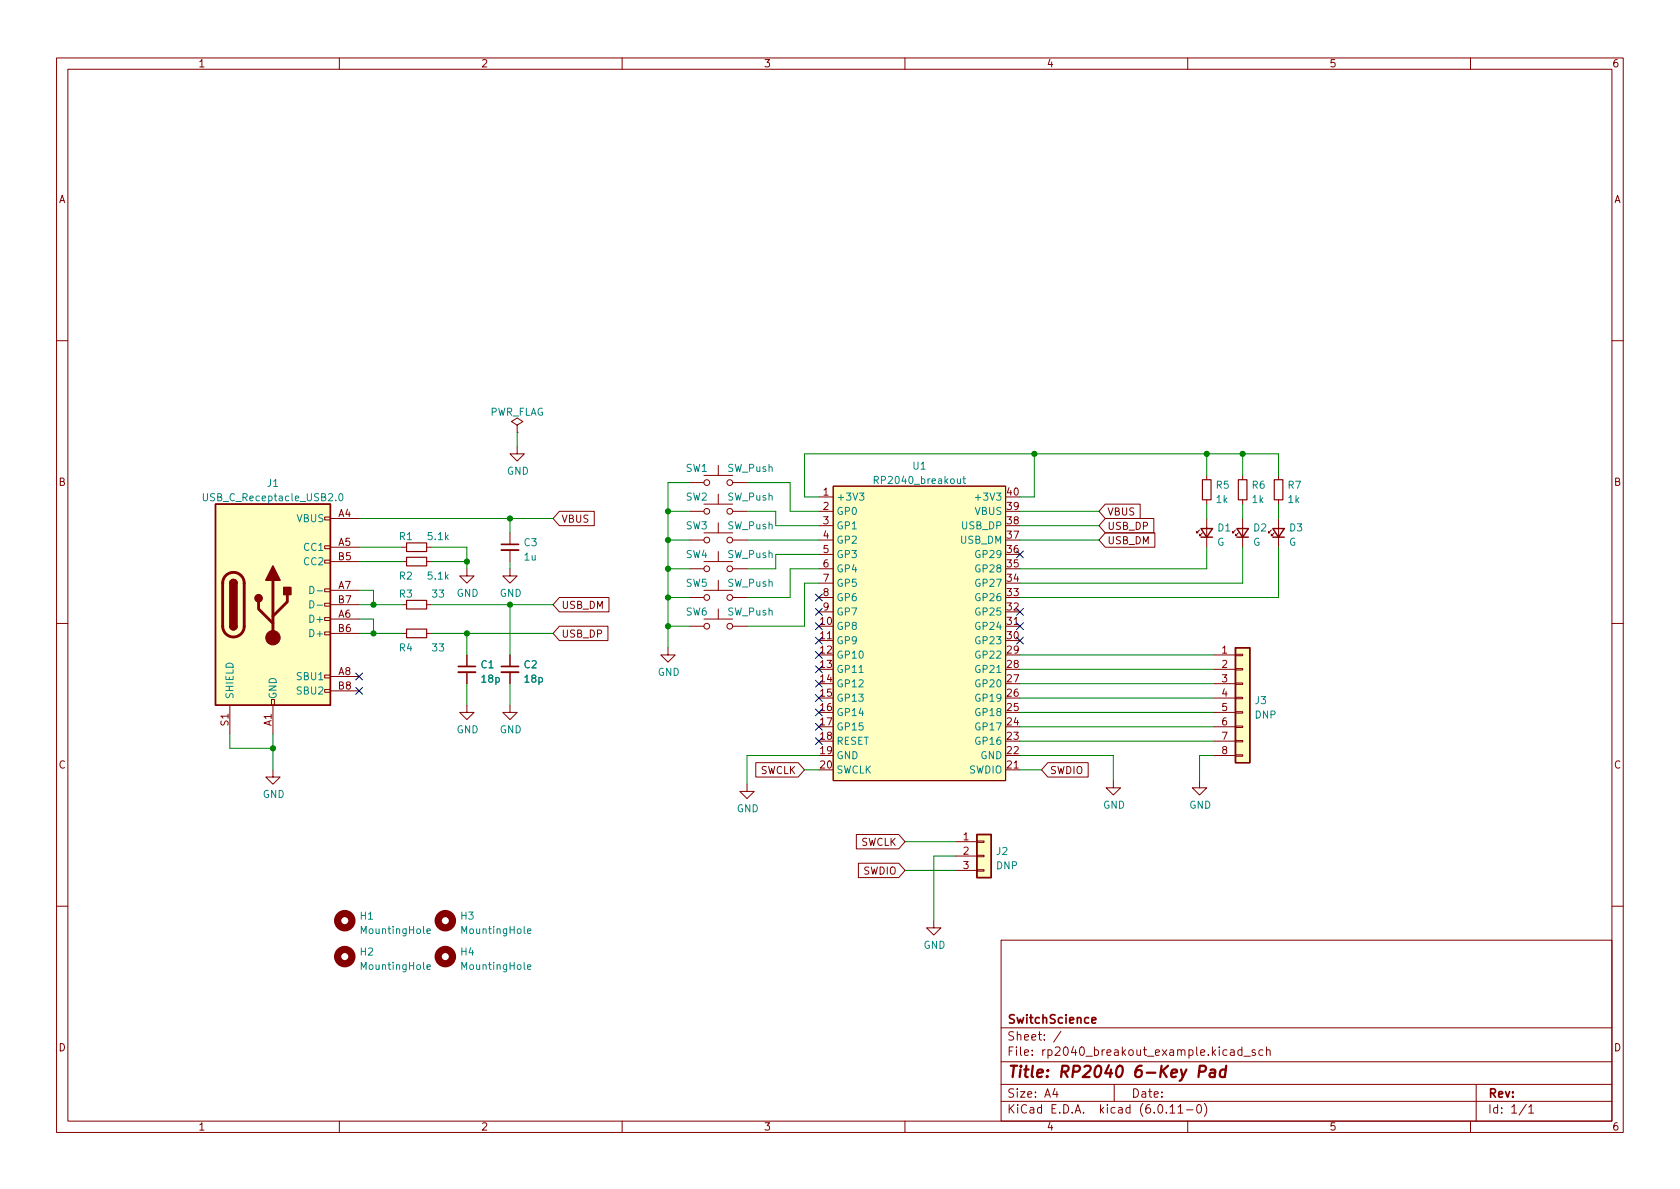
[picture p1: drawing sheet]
<svg xmlns="http://www.w3.org/2000/svg" width="297mm" height="210mm" viewBox="0 0 297 210" stroke-linecap="round" stroke-linejoin="round" font-family="sans-serif">
<g fill="none" stroke="#840000" stroke-width=".18">
<path d="M10 10.2h277v190.1h-277zM12 12.2h273v186.1h-273zM60 10.2v2M110 10.2v2M160 10.2v2M210 10.2v2M260 10.2v2M10 60.2h2M91.4 79v1.3h1.3l-1.3 1.2-1.2-1.2h1.2M91.4 75.2l1.1-.7-1.1-.6-1 .6 1 .7v1.2M91.4 76.4h.1M285 60.2h2"/>
<path d="M57.4 99.1h1v.5h-1zM57.4 96.5h1v.5h-1zM57.4 91.4h1v.5h-1zM58.4 99.3h5.1M58.4 96.8h5.1M58.4 91.7h5.1M71.1 99.3h.8M71.1 96.8h.8M75.4 99.3h.8M75.4 96.8h.8M90.2 94.2v2.1M90.2 97.3v2"/>
<path d="M98.9 90.4h6.2v2.6h-6.2l-1.1-1.3zM121.9 95.5h2.6M121.9 90.4h2.6M121.9 85.3h2.6M124.5 99.3h5M124.5 94.2h5M124.5 89.1h5M124.5 84.1h5M127 82.3v1.8M127 87.4v1.7M127 92.5v1.7M127 97.5v1.8"/>
<path d="M129.5 95.5h2.6M129.5 90.4h2.6M129.5 85.3h2.6M144.8 95.5h2.5M144.8 90.4h2.5M144.8 87.9h2.5M144.8 93h2.5M144.8 98h2.5M147.3 86h30.5v52h-30.5zM177.8 95.5h2.5M177.8 90.4h2.5M177.8 87.9h2.5"/>
<path d="M177.8 93h2.5M177.8 98h2.5M195.4 94.2h8.8v2.6h-8.8l-1.1-1.3zM195.4 89.1h6.2v2.6h-6.2l-1.1-1.3zM195.4 91.7h8.6v2.5h-8.6l-1.1-1.2zM212.1 93.7l-.5 .5v-.2v.2h.2M212.6 94.2l-.5 .5v-.2v.2h.2M213.4 84.1v.7M213.4 88.4v.7M213.4 91.7v5.1M218.4 93.7l-.5 .5v-.2v.2h.3M218.9 94.2l-.5 .5v-.2v.2h.3"/>
<path d="M219.7 84.1v.7M219.7 88.4v.7M219.7 91.7v5.1M224.8 93.7l-.5 .5v-.2v.2h.2M225.3 94.2l-.5 .5v-.2v.2h.2M226.1 84.1v.7M226.1 88.4v.7M226.1 91.7v5.1M10 110.2h2M57.4 119.4h1v.5h-1zM57.4 111.8h1v.5h-1zM57.4 109.2h1v.5h-1z"/>
<path d="M57.4 106.7h1v.5h-1zM57.4 104.1h1v.5h-1zM58.4 104.4h5.1M58.4 109.5h5.1M58.4 112h5.1M58.4 106.9h5.1M58.4 119.6h5.1M71.1 112h.8M71.1 106.9h.8M75.4 112h.8M75.4 106.9h.8M82.5 100.6v1.2h1.3l-1.3 1.3-1.2-1.3h1.2"/>
<path d="M82.5 115.8v2.1M82.5 118.9v2M90.2 100.6v1.2h1.2l-1.2 1.3-1.3-1.3h1.3M90.2 115.8v2.1M90.2 118.9v2M98.9 110.7h8.6v2.6h-8.6l-1.1-1.3zM98.9 105.7h8.8v2.5h-8.8l-1.1-1.3zM118.1 114.5v1.3h1.3l-1.3 1.3-1.3-1.3h1.3M121.9 100.6h2.6M121.9 105.7h2.6M121.9 110.7h2.6M124.5 104.4h5"/>
<path d="M124.5 109.5h5M127 102.6v1.8M127 107.7v1.8M129.5 100.6h2.6M129.5 105.7h2.6M129.5 110.7h2.6M144.8 100.6h2.5M144.8 105.7h2.5M144.8 110.7h2.5M144.8 113.3h2.5M144.8 115.8h2.5M144.8 118.4h2.5"/>
<path d="M144.8 108.2h2.5M144.8 103.1h2.5M146.3 113h.7M177.8 100.6h2.5M177.8 105.7h2.5M177.8 110.7h2.5M177.8 113.3h2.5M177.8 115.8h2.5M177.8 118.4h2.5M177.8 108.2h2.5M177.8 103.1h2.5M179.3 110.4h.7"/>
<path d="M214.6 115.8h3.8M214.6 118.4h3.8M218.4 118.2h1.3v.3h-1.3zM218.4 115.7h1.3v.2h-1.3zM285 110.2h2M40.6 124.7v5.1M48 123.7h.5v1h-.5zM48.3 136.1v1.3h1.2l-1.2 1.3-1.3-1.3h1.3M48.3 124.7v5.1M57.4 121.9h1v.5h-1zM58.4 122.2h5.1M82.5 124.7v1.3h1.3l-1.3 1.2-1.2-1.2h1.2"/>
<path d="M90.2 124.7v1.3h1.2l-1.2 1.2-1.3-1.2h1.3M132.1 138.7v1.2h1.2l-1.2 1.3-1.3-1.3h1.3M133.6 134.9h7.5l1.1 1.2-1.1 1.3h-7.5zM144.8 120.9h2.5M144.8 123.4h2.5M144.8 126h2.5M144.8 128.5h2.5M144.8 131.1h2.5M144.8 133.6h2.5M144.8 136.1h2.5M177.8 120.9h2.5M177.8 123.4h2.5"/>
<path d="M177.8 126h2.5M177.8 128.5h2.5M177.8 131.1h2.5M177.8 133.6h2.5M177.8 136.1h2.5M179.3 135.8h.7M185.3 134.9h7.1v2.5h-7.1l-1.2-1.3zM196.8 138v1.3h1.3l-1.3 1.3-1.2-1.3h1.2M212.1 138v1.3h1.3l-1.3 1.3-1.3-1.3h1.3M214.6 120.9h3.8M214.6 123.4h3.8M214.6 126h3.8"/>
<path d="M214.6 128.5h3.8M214.6 131.1h3.8M214.6 133.6h3.8M218.4 133.5h1.3v.2h-1.3zM218.4 130.9h1.3v.3h-1.3zM218.4 128.4h1.3v.2h-1.3zM218.4 125.9h1.3v.2h-1.3zM218.4 123.3h1.3v.3h-1.3zM218.4 120.8h1.3v.2h-1.3zM151.4 147.6h7.5l1.1 1.2-1.1 1.3h-7.5zM151.8 152.6h7.1l1.1 1.3-1.1 1.3h-7.1zM168.9 148.8h3.8"/>
<path d="M168.9 151.4h3.8M168.9 153.9h3.8M172.7 153.8h1.3v.2h-1.3zM172.7 151.3h1.3v.2h-1.3zM172.7 148.7h1.3v.3h-1.3zM10 160.2h2M165.1 162.8v1.3h1.3l-1.3 1.2-1.3-1.2h1.3M177 166.3h108v32h-108zM285 160.2h2M60 198.3v2M110 198.3v2M160 198.3v2"/>
<path d="M177 194.8h108M177 191.8h108M177 187.8h108M177 181.8h108M182.5 186.5v.1M182.5 185.7v.1M184.6 183.8v.1M184.6 183v.1M187.6 182.4l-1.3 1.9M197 191.8v3M210 198.3v2M211.8 195.4l.1-.1a.81 .81 0 0 1 .6 .7 .81 .81 0 0 1-.3 .8h-.1a.81 .81 0 0 1-.6-.6 .81 .81 0 0 1 .3-.8z"/>
<path d="M212.9 195.1a1.72 1.72 0 0 1 0 2.3M219.9 186.8h1.2M221.9 185.7l-.3-.1-.2 .2v.3l.5 .1v.4h-.5M223.3 185.7l-.4-.1-.3 .3v.4l.1 .3h.6M223.9 185.8l.2-.2 .4 .1 .1 .9M223.9 185.1v1.5M260 198.3v2M261 191.8v6.5M270.3 195.8l.4-.5v1.5M270.3 196.8h.9"/>
<circle cx="125" cy="95.5" r=".51"/>
<circle cx="125" cy="90.4" r=".51"/>
<circle cx="125" cy="85.3" r=".51"/>
<circle cx="129" cy="95.5" r=".51"/>
<circle cx="129" cy="90.4" r=".51"/>
<circle cx="129" cy="85.3" r=".51"/>
<circle cx="125" cy="100.6" r=".51"/>
<circle cx="125" cy="110.7" r=".51"/>
<circle cx="125" cy="105.7" r=".51"/>
<circle cx="129" cy="105.7" r=".51"/>
<circle cx="129" cy="100.6" r=".51"/>
<circle cx="129" cy="110.7" r=".51"/>
</g>
<path d="M197.6 188.7a.46 .46 0 0 1 .5-.2 .46 .46 0 0 1 .4 .3 1.15 1.15 0 0 1-.8 1.7l-.2-.1a1.54 1.54 0 0 1 .1-1.7zM209.8 189.1l-.9 1.8-.3 .2" fill="none" stroke="#840000" stroke-width=".4"/>
<path d="M88.6 96.3h3.1M81 117.9h3.1M88.6 117.9h3.1M193.1 180.4l.7-.1-.1-.3-.4-.1-.2 .2v.8h.6" fill="none" stroke="#840000" stroke-width=".3"/>
<g fill="#ffffc2" stroke="#ffffc2" stroke-width=".18">
<path d="M147.3 86h30.5v52h-30.5z"/>
<path d="M172.7 147.6h2.6v7.6h-2.6z"/>
<path d="M38.1 89.1h20.3v35.6h-20.3z"/>
<path d="M218.4 114.5h2.6v20.4h-2.6z"/>
</g>
<g fill="none" stroke="#008484" stroke-width=".18">
<path d="M59.4 88.4v.2M60 87.4l.2-.1a.68 .68 0 0 1 .4 .6 .68 .68 0 0 1-.4 .7l-.2-.2-.1-.3zM152 87.2h.7l-.4 .5 .4 .1v.5l-.2 .2-.5-.2M169.3 84.7v.8h.3l.2-.1M169.8 84.7v.8M170.2 84.7h.5M170.4 84.2v1.1l.3 .2M176.2 87.2h.8l-.4 .5 .3 .1v.5l-.2 .2-.5-.2M54.8 103.7a.64 .64 0 0 1 .7 .6 .64 .64 0 0 1-.7 .7zM54.8 106.2a.64 .64 0 0 1 .7 .7 .64 .64 0 0 1-.7 .6zM56.1 104.5h.9M56.1 107h.9"/>
<path d="M74.9 170.2v1.1l.2 .1M74.9 163.8v1.1l.2 .2M75.5 171l.6-.1-.1-.3h-.3l-.2 .2 .1 .6h.4M75.5 164.7l.6-.2-.1-.2-.3-.1-.2 .2 .1 .6h.4M92.7 163.8v1.1l.1 .2M92.7 170.2v1.1l.1 .1M93.3 164.7l.6-.2-.1-.2-.3-.1-.2 .2v.6h.5M93.3 171l.6-.1-.1-.3h-.3l-.2 .2v.6h.5"/>
</g>
<path d="M88.6 97.3h3.1M81 118.9h3.1M88.6 118.9h3.1" fill="none" stroke="#840000" stroke-width=".33"/>
<path d="M71.9 98.5h3.5v1.6h-3.5zM71.9 96h3.5v1.5h-3.5zM212.6 84.8h1.5v3.6h-1.5zM218.9 84.8h1.6v3.6h-1.6zM225.3 84.8h1.5v3.6h-1.5zM71.9 111.2h3.5v1.6h-3.5zM71.9 106.2h3.5v1.5h-3.5z" fill="none" stroke="#840000" stroke-width=".2"/>
<g fill="none" stroke="#840000" stroke-width="1.3">
<circle cx="61" cy="169.2" r="1.27"/>
<circle cx="61" cy="162.8" r="1.27"/>
<circle cx="78.7" cy="169.2" r="1.27"/>
<circle cx="78.7" cy="162.8" r="1.27"/>
</g>
<path d="M38.1 89.1h20.3v35.6h-20.3zM212.3 93.5h2.1l-1 1.5zM212.3 95h2.1M218.7 93.5h2l-1 1.5zM218.7 95h2M225 93.5h2.1l-1 1.5zM225 95h2.1M40.6 110.7a.64 .64 0 0 0 .7 .7 .64 .64 0 0 0 .6-.7M40.6 103.1a.64 .64 0 0 1 .7-.6 .64 .64 0 0 1 .6 .6M218.4 114.5h2.6v20.4h-2.6zM172.7 147.6h2.6v7.6h-2.6z" fill="none" stroke="#840000" stroke-width=".25"/>
<path d="M39.9 101.8a1.91 1.91 0 0 1 2.1-.4 1.91 1.91 0 0 1 1.2 1.7v7.6a1.91 1.91 0 0 1-1.9 1.9 1.91 1.91 0 0 1-1.9-1.9v-7.7l.1-.7zM45.7 106.4v1.3l2.6 2.5M48.3 102.6v10.2M50.8 105.2v1.2l-2.5 2.6" fill="none" stroke="#840000" stroke-width=".51"/>
<g fill="#840000" stroke="#840000" stroke-width=".25">
<path d="M40.6 110.7h1.3a.64 .64 0 0 1-.6 .7 .64 .64 0 0 1-.7-.7z"/>
<path d="M40.6 103.1h1.3v7.6h-1.3z"/>
<path d="M40.8 102.7a.64 .64 0 0 1 .7-.2 .64 .64 0 0 1 .4 .6h-1.3z"/>
<path d="M48.3 100.1l1.2 2.5h-2.5z"/>
<path d="M50.2 103.9h1.2v1.3h-1.2z"/>
<circle cx="45.7" cy="105.8" r=".63"/>
</g>
<circle cx="48.3" cy="112.8" r="1.27" fill="#840000" stroke="#840000" stroke-width=".18"/>
<g fill="none" stroke="#008400" stroke-width=".18">
<path d="M91.4 76.4v2.6M63.5 91.7h34.3M63.5 96.8h7.6M63.5 99.3h7.6M76.2 96.8h6.3v3.8M76.2 99.3h6.3M90.2 91.7v2.5M90.2 99.3v1.3M118.1 90.4h3.8M118.1 95.5h3.8M121.9 85.3h-3.8v29.2M132.1 85.3h7.6v5.1h5.1"/>
<path d="M132.1 90.4h5.1v2.6h7.6M132.1 95.5h12.7M144.8 98h-7.6v2.6h-5.1M180.3 90.4h14M180.3 93h14M180.3 95.5h14M182.9 80.3v7.6h-2.6M213.4 80.3v3.8M213.4 89.1v2.6M213.4 96.8v3.8h-33.1M219.7 80.3v3.8M219.7 89.1v2.6"/>
<path d="M219.7 96.8v6.3h-39.4M226.1 84.1v-3.8h-83.9v7.6h2.6M226.1 89.1v2.6M226.1 96.8v8.9h-45.8M63.5 112h7.6M63.5 106.9h7.6M63.5 104.4h2.5v2.5M63.5 109.5h2.5v2.5M76.2 112h21.6M76.2 106.9h21.6M82.5 112v3.8M90.2 106.9v8.9"/>
<path d="M118.1 105.7h3.8M118.1 100.6h3.8M118.1 110.7h3.8M144.8 100.6h-5.1v5.1h-7.6M144.8 103.1h-2.6v7.6h-10.1M180.3 118.4h34.3M180.3 115.8h34.3M40.6 129.8v2.5h7.7M48.3 129.8v6.3M82.5 120.9v3.8M90.2 120.9v3.8M142.2 136.1h2.6"/>
<path d="M144.8 133.6h-12.7v5.1M180.3 133.6h16.5v4.4M180.3 126h34.3M180.3 123.4h34.3M180.3 136.1h3.8M180.3 120.9h34.3M180.3 128.5h34.3M180.3 131.1h34.3M214.6 133.6h-2.5v4.4M160 153.9h8.9M160 148.8h8.9M168.9 151.4h-3.8v11.4"/>
</g>
<g fill="none" stroke="#000084" stroke-width=".18">
<path d="M179.7 97.4l1.2 1.2M180.9 97.4l-1.2 1.2M62.9 119l1.2 1.2M64.1 119l-1.2 1.2M144.2 117.7l1.2 1.3M144.2 110.1l1.2 1.2M144.2 112.7l1.2 1.2M144.2 115.2l1.2 1.2M144.2 105l1.2 1.3M144.2 107.6l1.2 1.2M145.4 117.7l-1.2 1.3M145.4 110.1l-1.2 1.2"/>
<path d="M145.4 112.7l-1.2 1.2M145.4 115.2l-1.2 1.2M145.4 105l-1.2 1.3M145.4 107.6l-1.2 1.2M179.7 107.6l1.2 1.2M179.7 112.7l1.2 1.2M179.7 110.1l1.2 1.2M180.9 107.6l-1.2 1.2M180.9 112.7l-1.2 1.2M180.9 110.1l-1.2 1.2M62.9 121.6l1.2 1.2M64.1 121.6l-1.2 1.2"/>
<path d="M144.2 122.8l1.2 1.2M144.2 127.9l1.2 1.2M144.2 125.4l1.2 1.2M144.2 130.4l1.2 1.3M144.2 120.3l1.2 1.2M145.4 122.8l-1.2 1.2M145.4 127.9l-1.2 1.2M145.4 125.4l-1.2 1.2M145.4 130.4l-1.2 1.3M145.4 120.3l-1.2 1.2"/>
</g>
<g fill="#008400" stroke="#008400" stroke-width=".18">
<circle cx="66" cy="106.9" r=".46"/>
<circle cx="82.5" cy="112" r=".46"/>
<circle cx="48.3" cy="132.3" r=".46"/>
<circle cx="66" cy="112" r=".46"/>
<circle cx="182.9" cy="80.3" r=".46"/>
<circle cx="213.4" cy="80.3" r=".46"/>
<circle cx="219.7" cy="80.3" r=".46"/>
<circle cx="118.1" cy="100.6" r=".46"/>
<circle cx="118.1" cy="95.5" r=".46"/>
<circle cx="118.1" cy="110.7" r=".46"/>
<circle cx="118.1" cy="90.4" r=".46"/>
<circle cx="90.2" cy="91.7" r=".46"/>
<circle cx="82.5" cy="99.3" r=".46"/>
<circle cx="118.1" cy="105.7" r=".46"/>
<circle cx="90.2" cy="106.9" r=".46"/>
</g>
<g font-size="2.8" fill="#840000">
<text x="178" y="191.2">Title:</text>
<text x="187.3" y="191.2">RP2040</text>
<text x="200.8" y="191.2">6-Key</text>
<text x="212.3" y="191.2">Pad</text>
</g>
<g font-size="2.1" fill="#840000">
<text x="178" y="184.5">Sheet:</text>
<text x="178" y="181.5">SwitchScience</text>
<text x="178" y="187.2">File:</text>
<text x="184.4" y="187.2">rp2040_breakout_example.kicad_sch</text>
<text x="178" y="197.4">KiCad</text>
<text x="178" y="194.6">Size:</text>
<text x="184.7" y="194.6">A4</text>
<text x="185.7" y="197.4">E.D.A.</text>
<text x="194.6" y="197.4">kicad</text>
<text x="200" y="194.6">Date:</text>
<text x="201.8" y="197.4">(6.0.11-0)</text>
<text x="263" y="194.6">Rev:</text>
<text x="263" y="197.4">Id:</text>
<text x="267.1" y="197.4">1/1</text>
</g>
<g font-size="1.8" fill="#840000">
<text x="35" y="12.3">1</text>
<text x="85" y="12.3">2</text>
<text x="135" y="12.3">3</text>
<text x="185" y="12.3">4</text>
<text x="235" y="12.3">5</text>
<text x="285" y="12.3">6</text>
<text x="10.4" y="36.3">A</text>
<text x="285.4" y="36.3">A</text>
<text x="10.3" y="86.3">B</text>
<text x="145.4" y="87.6">1</text>
<text x="177.8" y="87.6">40</text>
<text x="285.3" y="86.3">B</text>
<text x="59.7" y="91.4">A4</text>
<text x="99.2" y="92.8">VBUS</text>
<text x="145.4" y="90.2">2</text>
<text x="145.4" y="92.7">3</text>
<text x="145.4" y="95.2">4</text>
<text x="177.8" y="95.2">37</text>
<text x="177.8" y="92.7">38</text>
<text x="177.8" y="90.2">39</text>
<text x="195.7" y="91.5">VBUS</text>
<text x="195.7" y="94.1">USB_DP</text>
<text x="59.6" y="99.1">B5</text>
<text x="59.7" y="96.5">A5</text>
<text x="145.4" y="97.8">5</text>
<text x="145.4" y="100.3">6</text>
<text x="177.8" y="100.3">35</text>
<text x="177.8" y="97.8">36</text>
<text x="195.7" y="96.6">USB_DM</text>
<text x="59.6" y="106.7">B7</text>
<text x="59.7" y="104.1">A7</text>
<text x="145.4" y="102.9">7</text>
<text x="145.4" y="105.4">8</text>
<text x="145.4" y="107.9">9</text>
<text x="177.8" y="107.9">32</text>
<text x="177.8" y="105.4">33</text>
<text x="177.8" y="102.9">34</text>
<text x="59.6" y="111.8">B6</text>
<text x="59.7" y="109.2">A6</text>
<text x="99.2" y="113.1">USB_DP</text>
<text x="99.2" y="108">USB_DM</text>
<text x="144.8" y="110.5">10</text>
<text x="144.8" y="113">11</text>
<text x="177.8" y="113">30</text>
<text x="177.8" y="110.5">31</text>
<text x="59.7" y="119.4">A8</text>
<text x="144.8" y="115.6">12</text>
<text x="144.8" y="118.1">13</text>
<text x="177.8" y="118.1">28</text>
<text x="177.8" y="115.6">29</text>
<text x="215.9" y="115.6">1</text>
<text x="215.9" y="118.1">2</text>
<text x="59.6" y="121.9">B8</text>
<text x="144.8" y="120.6">14</text>
<text x="144.8" y="123.2">15</text>
<text x="144.8" y="125.7">16</text>
<text x="177.8" y="125.7">25</text>
<text x="177.8" y="123.2">26</text>
<text x="177.8" y="120.6">27</text>
<text x="215.9" y="120.6">3</text>
<text x="215.9" y="123.2">4</text>
<text x="215.9" y="125.7">5</text>
<text x="40.4" y="128.5" transform="rotate(-90 40.4 128.5)">S1</text>
<text x="48" y="128.5" transform="rotate(-90 48 128.5)">A1</text>
<text x="144.8" y="128.3">17</text>
<text x="144.8" y="130.8">18</text>
<text x="177.8" y="130.8">23</text>
<text x="177.8" y="128.3">24</text>
<text x="215.9" y="128.3">6</text>
<text x="215.9" y="130.8">7</text>
<text x="10.3" y="136.3">C</text>
<text x="134.4" y="137.3">SWCLK</text>
<text x="144.8" y="133.3">19</text>
<text x="144.8" y="135.9">20</text>
<text x="177.8" y="135.9">21</text>
<text x="177.8" y="133.3">22</text>
<text x="185.6" y="137.3">SWDIO</text>
<text x="215.9" y="133.3">8</text>
<text x="285.3" y="136.3">C</text>
<text x="152.2" y="150">SWCLK</text>
<text x="170.1" y="148.6">1</text>
<text x="152.6" y="155">SWDIO</text>
<text x="170.1" y="151.1">2</text>
<text x="170.1" y="153.7">3</text>
<text x="10.3" y="186.3">D</text>
<text x="285.3" y="186.3">D</text>
<text x="35" y="200.3">1</text>
<text x="85" y="200.3">2</text>
<text x="135" y="200.3">3</text>
<text x="185" y="200.3">4</text>
<text x="235" y="200.3">5</text>
<text x="285" y="200.3">6</text>
</g>
<g font-size="1.8" fill="#008484">
<text x="86.6" y="73.9">PWR_FLAG</text>
<text x="121.2" y="83.8">SW1</text>
<text x="128.5" y="83.8">SW_Push</text>
<text x="161.2" y="83.4">U1</text>
<text x="35.6" y="89">USB_C_Receptacle_USB2.0</text>
<text x="47.1" y="86.5">J1</text>
<text x="89.6" y="84.3">GND</text>
<text x="121.2" y="88.9">SW2</text>
<text x="128.5" y="88.9">SW_Push</text>
<text x="147.8" y="88.9">+3V3</text>
<text x="154.2" y="86">RP2040_breakout</text>
<text x="172.1" y="88.9">+3V3</text>
<text x="214.9" y="86.8">R5</text>
<text x="214.9" y="89.3">1k</text>
<text x="221.2" y="86.8">R6</text>
<text x="221.2" y="89.3">1k</text>
<text x="227.6" y="86.8">R7</text>
<text x="227.6" y="89.3">1k</text>
<text x="52.4" y="92.7">VBUS</text>
<text x="70.4" y="95.9">R1</text>
<text x="75.4" y="95.9">5.1k</text>
<text x="121.2" y="94">SW3</text>
<text x="128.5" y="94">SW_Push</text>
<text x="147.8" y="91.4">GP0</text>
<text x="147.8" y="94">GP1</text>
<text x="169.8" y="94">USB_DP</text>
<text x="172.2" y="91.4">VBUS</text>
<text x="215.1" y="94.4">D1</text>
<text x="221.5" y="94.4">D2</text>
<text x="227.8" y="94.4">D3</text>
<text x="53.5" y="97.8">CC1</text>
<text x="53.5" y="100.3">CC2</text>
<text x="92.5" y="97">C3</text>
<text x="92.5" y="99.5">1u</text>
<text x="121.2" y="99.1">SW4</text>
<text x="128.5" y="99.1">SW_Push</text>
<text x="147.8" y="96.5">GP2</text>
<text x="147.8" y="99.1">GP3</text>
<text x="147.8" y="101.6">GP4</text>
<text x="169.6" y="96.5">USB_DM</text>
<text x="172.2" y="101.6">GP28</text>
<text x="172.2" y="99.1">GP29</text>
<text x="215.1" y="96.9">G</text>
<text x="221.5" y="96.9">G</text>
<text x="227.8" y="96.9">G</text>
<text x="70.4" y="102.9">R2</text>
<text x="70.4" y="106">R3</text>
<text x="75.4" y="102.9">5.1k</text>
<text x="76.2" y="106">33</text>
<text x="80.7" y="105.9">GND</text>
<text x="88.3" y="105.9">GND</text>
<text x="121.2" y="104.1">SW5</text>
<text x="128.5" y="104.1">SW_Push</text>
<text x="147.8" y="104.1">GP5</text>
<text x="147.8" y="106.7">GP6</text>
<text x="172.2" y="106.7">GP26</text>
<text x="172.2" y="104.1">GP27</text>
<text x="54.4" y="110.5">D+</text>
<text x="54.4" y="113">D+</text>
<text x="121.2" y="109.2">SW6</text>
<text x="128.5" y="109.2">SW_Push</text>
<text x="147.8" y="111.8">GP8</text>
<text x="147.8" y="109.2">GP7</text>
<text x="172.2" y="111.8">GP24</text>
<text x="172.2" y="109.2">GP25</text>
<text x="70.4" y="115.6">R4</text>
<text x="76.2" y="115.6">33</text>
<text x="84.9" y="118.6">C1</text>
<text x="92.5" y="118.6">C2</text>
<text x="116.2" y="119.9">GND</text>
<text x="147.8" y="114.3">GP9</text>
<text x="147.8" y="116.8">GP10</text>
<text x="147.8" y="119.4">GP11</text>
<text x="172.2" y="119.4">GP21</text>
<text x="172.2" y="116.8">GP22</text>
<text x="172.2" y="114.3">GP23</text>
<text x="41.7" y="123.7" transform="rotate(-90 41.7 123.7)">SHIELD</text>
<text x="49.3" y="123.7" transform="rotate(-90 49.3 123.7)">GND</text>
<text x="52.2" y="120.7">SBU1</text>
<text x="52.2" y="123.2">SBU2</text>
<text x="84.9" y="121.1">18p</text>
<text x="92.5" y="121.1">18p</text>
<text x="147.8" y="121.9">GP12</text>
<text x="147.8" y="124.5">GP13</text>
<text x="172.2" y="124.5">GP19</text>
<text x="172.2" y="121.9">GP20</text>
<text x="221.7" y="124.9">J3</text>
<text x="80.7" y="130">GND</text>
<text x="88.3" y="130">GND</text>
<text x="147.8" y="127">GP14</text>
<text x="147.8" y="129.5">GP15</text>
<text x="172.2" y="129.5">GP17</text>
<text x="172.2" y="127">GP18</text>
<text x="221.7" y="127.4">DNP</text>
<text x="147.8" y="132.1">RESET</text>
<text x="147.8" y="134.6">GND</text>
<text x="147.8" y="137.2">SWCLK</text>
<text x="171.3" y="137.2">SWDIO</text>
<text x="172.2" y="132.1">GP16</text>
<text x="173.3" y="134.6">GND</text>
<text x="46.4" y="141.5">GND</text>
<text x="195" y="143.4">GND</text>
<text x="210.2" y="143.4">GND</text>
<text x="130.2" y="144">GND</text>
<text x="176" y="151.6">J2</text>
<text x="176" y="154.1">DNP</text>
<text x="63.5" y="163">H1</text>
<text x="63.5" y="165.5">MountingHole</text>
<text x="81.3" y="163">H3</text>
<text x="81.3" y="165.5">MountingHole</text>
<text x="63.5" y="169.3">H2</text>
<text x="63.5" y="171.9">MountingHole</text>
<text x="81.3" y="169.3">H4</text>
<text x="81.3" y="171.9">MountingHole</text>
<text x="163.2" y="168.1">GND</text>
</g>
</svg>
